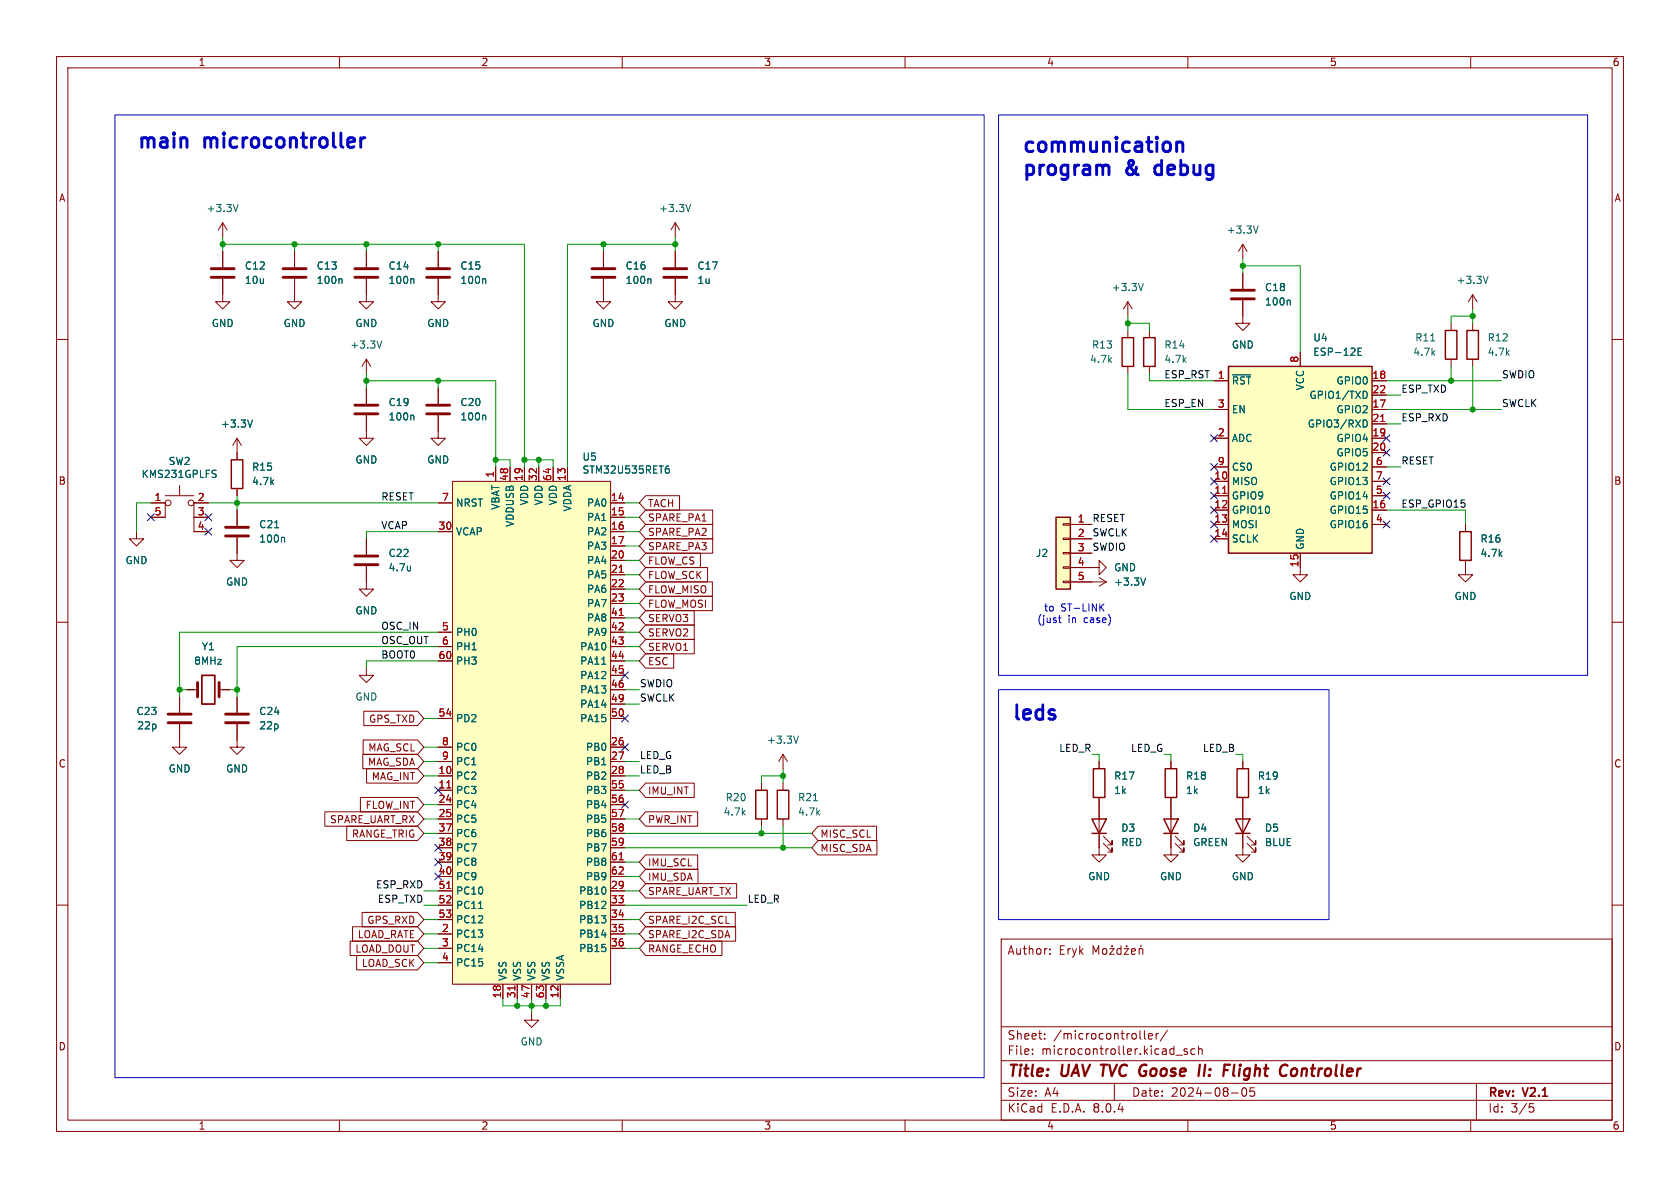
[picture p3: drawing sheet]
<svg xmlns="http://www.w3.org/2000/svg" width="297mm" height="210mm" viewBox="0 0 297 210" stroke-linecap="round" stroke-linejoin="round" font-family="sans-serif">
<g fill="none" stroke="#840000" stroke-width=".18">
<path d="M10 10h277v190h-277zM12 12h273v186h-273zM60 10v2M110 10v2M160 10v2M210 10v2M260 10v2M119.4 39.4v2.5M119.4 39.4l-.8 1.2M119.4 39.4l.7 1.2M10 60h2M119.4 49.3v4h1.2l-1.2 1.3-1.3-1.3h1.3"/>
<path d="M119.4 44.5v2.7M285 60h2M64.8 73.4v4.1h1.2l-1.2 1.2-1.3-1.2h1.3M64.8 63.5l-.8 1.3M64.8 63.5v2.5M64.8 68.6v2.8M64.8 63.5l.7 1.3M77.5 73.4v4.1h1.2l-1.2 1.2-1.3-1.2h1.3M77.5 68.6v2.8M24.1 94v1.3h1.3l-1.3 1.2-1.2-1.2h1.2M10 110h2M285 110h2"/>
<path d="M41.9 123.2v2.8M41.9 128v2.8M134.6 138.4v1.3M138.4 133.4v2.5M138.4 138.4v1.3M138.4 133.4l-.7 1.2M138.4 133.4l.8 1.2M194.3 134.6v1.3M207 134.6v1.3M219.7 134.6v1.3M10 160h2M134.6 144.8v1.3"/>
<path d="M138.4 144.8v1.3M194.3 141v10.1h1.3l-1.3 1.3-1.3-1.3h1.3M195.1 149.1l1.5 1.5v-.7v.7h-.8M195.1 147.8l1.5 1.6v-.8v.8h-.8M207 141v10.1h1.3l-1.3 1.3-1.3-1.3h1.3M207.8 149.1l1.5 1.5v-.7v.7h-.8M207.8 147.8l1.5 1.6v-.8v.8h-.8M219.7 141v10.1h1.3l-1.3 1.3-1.3-1.3h1.3M220.5 149.1l1.5 1.5v-.7v.7h-.8M220.5 147.8l1.5 1.6v-.8v.8h-.8M285 160h2M177 166h108v32h-108z"/>
<path d="M185.6 168.6v.1M185.6 167.8v.1M193.2 168.7v-1.5l.5 1.1 .5-1.1v1.5M195 167.8l.4-.1 .3 .3v.4l-.3 .3-.4-.1-.1-.2v-.4zM196.2 167.7h.8l-.8 1h.8M196.6 167.2v.1M198.2 167.8l-.5-.1-.2 .3v.4l.1 .2h.6M198.2 167.2v1.5M198.7 167.7h.8l-.8 1h.8M199.2 167.2v.1M200 168.2l.7-.1v-.3l-.5-.1-.2 .2 .1 .7h.6M201.4 167.8l.2-.1 .4 .1v.9"/>
<path d="M201.4 167.7v1M201.8 167.1l-.2 .2M60 198v2M110 198v2M160 198v2M177 194.5h108M177 191.5h108M177 187.5h108M177 181.5h108M182.5 186.3v.1M182.5 185.5v.1M184.7 183.6v.1"/>
<path d="M184.7 182.8v.1M197 191.5v3M202.3 182.2v1.3l.2 .2M203 183.2l.7-.1v-.3l-.5-.1-.2 .2 .1 .7h.6M204.4 182.7v1M204.8 182.7l-.3 .1-.1 .2M206.4 182.1l-1.3 2M207.9 186.5h1.1M209.9 185.5l-.4-.1-.2 .2 .1 .2 .5 .2v.3h-.6M210 198v2M211.2 185.5l-.4-.1-.3 .3v.4l.2 .2h.5M211.9 185.5l.2-.1 .4 .1v.9"/>
<path d="M211.9 184.9v1.5M217.7 193.2h1.2M219.7 192.4a.81 .81 0 0 0 .3 1.4l.2-.1 .2-.5-.2-.8M221 192.3v.7l.2-.1h.5l.1 .6-.3 .3-.5-.1M260 198v2M261 191.5v6.5M270.4 195.1h.7M270.5 195.7h.4l.3 .3-.2 .5-.5 .1"/>
</g>
<path d="M213.1 188.2l-.3 2M218.2 188.2l-.2 1.7 .3 .3M228.3 189.3a.55 .55 0 0 1 .5-.4 .55 .55 0 0 1 .5 .4v.5a.57 .57 0 0 1-1 .2" fill="none" stroke="#840000" stroke-width=".4"/>
<path d="M133.6 139.7h2v5.1h-2zM137.4 139.7h2v5.1h-2zM193.3 135.9h2v5.1h-2zM206 135.9h2v5.1h-2zM218.7 135.9h2v5.1h-2zM193 144.8h2.6l-1.3 2.5zM193 147.3h2.6M205.7 144.8h2.6l-1.3 2.5zM205.7 147.3h2.6M218.4 144.8h2.6l-1.3 2.5zM218.4 147.3h2.6" fill="none" stroke="#840000" stroke-width=".25"/>
<path d="M122.1 36.1l-.4 1.3M67.5 60.3l-.4 1.2M73 73.4l.2 .2v.6M85.7 73.4l.2 .2v.6M141.2 130.1l-.5 1.3M143.8 141.5h.7" fill="none" stroke="#006464" stroke-width=".18"/>
<path d="M117.3 49h4.1M117.3 47.5h4.1M62.7 73.2h4.1M62.7 71.6h4.1M75.4 73.2h4.1M75.4 71.6h4.1M39.9 127.8h4M39.9 126.2h4" fill="none" stroke="#840000" stroke-width=".51"/>
<path d="M80 85.1h27.9v88.9h-27.9z" fill="#ffffc2"/>
<g fill="none" stroke="#840000" stroke-width=".18">
<path d="M39.4 39.4l-.8 1.2M39.4 39.4v2.5M39.4 39.4l.7 1.2M39.4 49.3v4h1.2l-1.2 1.3-1.3-1.3h1.3M39.4 44.5v2.7M52.1 49.3v4h1.2l-1.2 1.3-1.3-1.3h1.3M52.1 44.5v2.7M64.8 49.3v4h1.2l-1.2 1.3-1.3-1.3h1.3M64.8 44.5v2.7M106.7 52.1v1.2h1.2l-1.2 1.3-1.3-1.3h1.3M256.5 57.2v1.2M260.3 52.1l-.7 1.2"/>
<path d="M260.3 52.1v2.5M260.3 57.2v1.2M260.3 52.1l.8 1.2M41.9 77.5v3.8M41.9 77.5l-.8 1.2M41.9 77.5l.8 1.2M256.5 63.5v1.3M260.3 63.5v1.3M26.7 88.9h2.5v2.5h-2.5M29.2 87.6h5.1M31.7 85.9v1.7M34.3 91.4h2.5"/>
<path d="M36.8 88.9h-2.5v5.1h2.5M41.9 95v4.1h1.3l-1.3 1.2-1.3-1.2h1.3M41.9 86.4v1.2M41.9 90.2v2.8M64.8 95.3v2.7M77.5 88.9h2.5M77.5 94h2.5M80 85.1h27.9v88.9h-27.9zM87.6 82.6v2.5M90.2 82.6v2.5M92.7 82.6v2.5M95.2 82.6v2.5"/>
<path d="M97.8 82.6v2.5M100.3 82.6v2.5M107.9 88.9h2.6M107.9 91.4h2.6M107.9 94h2.6M107.9 96.5h2.6M107.9 99.1h2.6M64.8 100.1v4h1.2l-1.2 1.3-1.3-1.3h1.3M64.8 118.1v1.3h1.2l-1.2 1.3-1.3-1.3h1.3M77.5 111.8h2.5M77.5 114.3h2.5M77.5 116.8h2.5"/>
<path d="M107.9 101.6h2.6M107.9 104.1h2.6M107.9 106.7h2.6M107.9 109.2h2.6M107.9 111.8h2.6M107.9 114.3h2.6M107.9 116.8h2.6M107.9 119.4h2.6M33 121.9h1.9M38.7 121.9h1.9M77.5 137.2h2.5M77.5 139.7h2.5"/>
<path d="M77.5 132.1h2.5M77.5 134.6h2.5M77.5 127h2.5M107.9 137.2h2.6M107.9 139.7h2.6M107.9 132.1h2.6M107.9 134.6h2.6M107.9 121.9h2.6M107.9 124.5h2.6M107.9 127h2.6M77.5 142.2h2.5M77.5 144.8h2.5"/>
<path d="M77.5 157.5h2.5M77.5 147.3h2.5M77.5 149.9h2.5M77.5 152.4h2.5M77.5 154.9h2.5M107.9 142.2h2.6M107.9 144.8h2.6M107.9 157.5h2.6M107.9 147.3h2.6M107.9 149.9h2.6M107.9 152.4h2.6M107.9 154.9h2.6"/>
<path d="M77.5 165.1h2.5M77.5 167.6h2.5M77.5 160h2.5M77.5 162.6h2.5M77.5 170.2h2.5M88.9 174v2.5M91.4 174v2.5M94 179.1v1.2h1.2l-1.2 1.3-1.3-1.3h1.3M94 174v2.5M96.5 174v2.5M99.1 174v2.5M107.9 165.1h2.6"/>
<path d="M107.9 167.6h2.6M107.9 160h2.6M107.9 162.6h2.6"/>
<circle cx="29.7" cy="88.9" r=".51"/>
<circle cx="33.8" cy="88.9" r=".51"/>
</g>
<path d="M109.5 101.2h.7M109.5 108.8h.7M79 139.3h.7M79 157.1h.7M109.5 152h.7M91 174.3v.7" fill="none" stroke="#a90000" stroke-width=".18"/>
<g fill="none" stroke="#006464" stroke-width=".18">
<path d="M42.1 36.1l-.4 1.3M60.3 49.3l.2 .1v.7M73 49.3l.2 .1v.7M263.1 48.8l-.5 1.3M44.6 74.2l-.4 1.3M252.9 60.3h.7M38 83.8l.2 .2-.2 .4M38 83.1l.2 .1M48.6 93.3h.7M50.1 95l.2 .2v.6M117.9 82.9h.3l.1 .2v.4l-.4 .1M118.2 82.4h-.3"/>
<path d="M72.6 100.1v.8M72.6 100.8h-.1M106.4 117.4h.7M84.6 160.6h.7"/>
</g>
<path d="M37.3 49h4.1M37.3 47.5h4.1M50 49h4.1M50 47.5h4.1M62.7 49h4.1M62.7 47.5h4.1M39.9 94.7h4M39.9 93.2h4M62.7 99.8h4.1M62.7 98.3h4.1M34.9 120.7v2.5M38.7 120.7v2.5" fill="none" stroke="#840000" stroke-width=".51"/>
<path d="M35.7 119.4h2.3v5.1h-2.3z" fill="none" stroke="#840000" stroke-width=".3"/>
<path d="M255.5 58.4h2.1v5.1h-2.1zM259.3 58.4h2.1v5.1h-2.1zM40.9 81.3h2v5.1h-2z" fill="none" stroke="#840000" stroke-width=".25"/>
<path d="M217.2 64.8h25.4v33h-25.4z" fill="#ffffc2"/>
<path d="M198.4 59.7h2v5.1h-2zM217.2 64.8h25.4v33h-25.4zM258.1 94h2v5.1h-2z" fill="none" stroke="#840000" stroke-width=".25"/>
<g fill="none" stroke="#840000" stroke-width=".18">
<path d="M77.5 49.3v4h1.2l-1.2 1.3-1.3-1.3h1.3M77.5 44.5v2.7M106.7 44.5v2.7M106.7 49.3v2.8M199.4 53.3v2.6M199.4 58.4v1.3M199.4 53.3l-.8 1.3M199.4 53.3l.8 1.3M199.4 64.8v1.2M214.6 67.3h2.6M214.6 72.4h2.6M214.6 77.5h2.6"/>
<path d="M229.9 62.2v2.6M242.6 67.3h2.5M242.6 72.4h2.5M242.6 77.5h2.5M242.6 74.9h2.5M242.6 69.9h2.5M214.6 85.1h2.6M214.6 87.6h2.6M214.6 90.2h2.6M214.6 92.7h2.6M214.6 95.3h2.6M214.6 82.6h2.6"/>
<path d="M229.9 97.8v3.8h1.2l-1.2 1.3-1.3-1.3h1.3M242.6 85.1h2.5M242.6 87.6h2.5M242.6 90.2h2.5M242.6 92.7h2.5M242.6 80h2.5M242.6 82.6h2.5M259.1 99.1v2.5h1.2l-1.2 1.3-1.3-1.3h1.3M259.1 92.7v1.3M31.7 123.2v2.8M31.7 128v2.8M41.9 130.8v1.3h1.3l-1.3 1.3-1.3-1.3h1.3"/>
</g>
<path d="M85.7 49.3l.2 .1v.7M114.9 49.3l.2 .1v.7M202.1 50.1l-.4 1.3M217.9 66.3h3.2M240.1 62.1h.4M240.7 61.5h-.6v1.3h.6M241 74.2a.64 .64 0 0 1 .7 .7 .64 .64 0 0 1-.7 .6M241.3 69.2a.68 .68 0 0 1 .4 .6 .68 .68 0 0 1-.4 .6" fill="none" stroke="#006464" stroke-width=".18"/>
<path d="M244.1 74.5h.7M216.1 87.2h.8" fill="none" stroke="#a90000" stroke-width=".18"/>
<path d="M75.4 49h4.1M75.4 47.5h4.1M104.6 49h4.1M104.6 47.5h4.1M29.7 127.8h4.1M29.7 126.2h4.1" fill="none" stroke="#840000" stroke-width=".51"/>
<path d="M186.7 91.4h2.5v12.7h-2.5z" fill="#ffffc2"/>
<g fill="none" stroke="#840000" stroke-width=".18">
<path d="M39.4 44.5v2.7M39.4 49.3v2.8M52.1 44.5v2.7M52.1 49.3v2.8M64.8 44.5v2.7M64.8 49.3v2.8M77.5 44.5v2.7M77.5 49.3v2.8M106.7 44.5v2.7M106.7 49.3v2.8M119.4 44.5v2.7M119.4 49.3v2.8"/>
<path d="M203.2 58.4v1.3M219.7 53.1v4.1h1.3l-1.3 1.2-1.3-1.2h1.3M219.7 43.2v2.5M219.7 48.3v2.8M219.7 43.2l-.8 1.3M219.7 43.2l.8 1.3M64.8 68.6v2.8M64.8 73.4v2.8M77.5 68.6v2.8M77.5 73.4v2.8M203.2 64.8v1.2M214.6 67.3h2.6"/>
<path d="M214.6 72.4h2.6M214.6 77.5h2.6M229.9 62.2v2.6M242.6 67.3h2.5M242.6 72.4h2.5M242.6 77.5h2.5M242.6 74.9h2.5M242.6 69.9h2.5M26.7 88.9h2.5M26.7 91.4h2.5M34.3 88.9h2.5M34.3 91.4h2.5"/>
<path d="M34.3 94h2.5M41.9 80v1.3M41.9 86.4v1.2M41.9 90.2v2.8M41.9 95v2.8M64.8 95.3v2.7M77.5 88.9h2.5M77.5 94h2.5M87.6 82.6v2.5M90.2 82.6v2.5M92.7 82.6v2.5M95.2 82.6v2.5"/>
<path d="M97.8 82.6v2.5M100.3 82.6v2.5M107.9 88.9h2.6M107.9 91.4h2.6M107.9 94h2.6M107.9 96.5h2.6M107.9 99.1h2.6M114.1 97.8h9.7v2.5h-9.7l-1.1-1.2zM114.1 95.2h11.9v2.6h-11.9l-1.1-1.3zM114.1 90.2h11.9v2.5h-11.9l-1.1-1.3zM114.1 92.7h11.9v2.6h-11.9l-1.1-1.3zM114.1 87.6h6v2.6h-6l-1.1-1.3z"/>
<path d="M188 97.7h1.2v.2h-1.2zM188 95.1h1.2v.3h-1.2zM188 92.6h1.2v.2h-1.2zM189.2 92.7h3.8M189.2 95.3h3.8M189.2 97.8h3.8M214.6 92.7h2.6M214.6 95.3h2.6M214.6 85.1h2.6M214.6 87.6h2.6M214.6 90.2h2.6M214.6 82.6h2.6"/>
<path d="M229.9 97.8v2.5M242.6 92.7h2.5M242.6 85.1h2.5M242.6 87.6h2.5M242.6 90.2h2.5M242.6 80h2.5M242.6 82.6h2.5M259.1 92.7v1.3M259.1 99.1v1.2M64.8 100.1v2.8M77.5 111.8h2.5M77.5 114.3h2.5"/>
<path d="M77.5 116.8h2.5M107.9 101.6h2.6M107.9 104.1h2.6M107.9 106.7h2.6M107.9 109.2h2.6M107.9 111.8h2.6M107.9 114.3h2.6M107.9 116.8h2.6M107.9 119.4h2.6M114.1 107.9h8.6v2.6h-8.6l-1.1-1.3zM114.1 100.3h11v2.6h-11l-1.1-1.3zM114.1 102.9h11.8v2.5h-11.8l-1.1-1.3z"/>
<path d="M114.1 110.5h8.6v2.5h-8.6l-1.1-1.2zM114.1 105.4h11.8v2.6h-11.8l-1.1-1.3zM114.1 115.6h5v2.5h-5l-1.1-1.3zM114.1 113h8.6v2.6h-8.6l-1.1-1.3zM188 102.7h1.2v.3h-1.2zM188 100.2h1.2v.3h-1.2zM189.2 100.3h5.1v1.3l1.3-1.3-1.3-1.2v1.2M189.2 102.9h6.4M194.3 102.1l1.3 .8M195.6 102.9l-1.3 .7M31.7 128v4.1h1.3l-1.3 1.3-1.2-1.3h1.2M31.7 123.2v2.8"/>
<path d="M33 121.9h1.3M39.4 121.9h1.2M41.9 123.2v2.8M41.9 128v2.8M64.1 133.3h9.7l1.1 1.3-1.1 1.3h-9.7zM64.2 130.8h9.6l1.1 1.3-1.1 1.3h-9.6zM64.3 125.7h9.5l1.1 1.3-1.1 1.3h-9.5zM64.8 135.9h9l1.1 1.3-1.1 1.2h-9zM77.5 137.2h2.5M77.5 139.7h2.5M77.5 132.1h2.5M77.5 134.6h2.5"/>
<path d="M77.5 127h2.5M107.9 137.2h2.6M107.9 139.7h2.6M107.9 132.1h2.6M107.9 134.6h2.6M107.9 121.9h2.6M107.9 124.5h2.6M107.9 127h2.6M114.1 138.4h8.6v2.6h-8.6l-1.1-1.3zM194.3 134.6v1.3M207 134.6v1.3M219.7 134.6v1.3"/>
<path d="M57.4 143.5h16.4l1.1 1.3-1.1 1.3h-16.4zM61.3 146h12.5l1.1 1.3-1.1 1.3h-12.5zM63.7 141h10.1l1.1 1.2-1.1 1.3h-10.1zM77.5 142.2h2.5M77.5 144.8h2.5M77.5 157.5h2.5M77.5 147.3h2.5M77.5 149.9h2.5M77.5 152.4h2.5M77.5 154.9h2.5M107.9 142.2h2.6M107.9 144.8h2.6"/>
<path d="M107.9 157.5h2.6M107.9 147.3h2.6M107.9 149.9h2.6M107.9 152.4h2.6M107.9 154.9h2.6M114.1 156.2h16.1v2.6h-16.1l-1.1-1.3zM114.1 143.5h9.2v2.6h-9.2l-1.1-1.3zM114.1 153.7h9.3v2.5h-9.3l-1.1-1.3zM114.1 151.1h9.2v2.6h-9.2l-1.1-1.3zM144.6 148.6h10.4v2.5h-10.4l-1.1-1.2zM144.6 146h10.4v2.6h-10.4l-1.1-1.3zM194.3 141v3.8"/>
<path d="M194.3 147.3v2.6M207 141v3.8M207 147.3v2.6M219.7 141v3.8M219.7 147.3v2.6M61.9 166.4h11.9l1.1 1.2-1.1 1.3h-11.9zM62.3 163.8h11.5l1.1 1.3-1.1 1.3h-11.5zM63.1 168.9h10.7l1.1 1.3-1.1 1.3h-10.7zM64 161.3h9.8l1.1 1.3-1.1 1.2h-9.8zM77.5 165.1h2.5M77.5 167.6h2.5M77.5 160h2.5"/>
<path d="M77.5 162.6h2.5M77.5 170.2h2.5M88.9 174v2.5M91.4 174v2.5M94 174v2.5M96.5 174v2.5M99.1 174v2.5M107.9 165.1h2.6M107.9 167.6h2.6M107.9 160h2.6M107.9 162.6h2.6M114.1 166.4h13.5v2.5h-13.5l-1.1-1.3z"/>
<path d="M114.1 163.8h16v2.6h-16l-1.1-1.3zM114.1 161.3h15.9v2.5h-15.9l-1.1-1.2z"/>
</g>
<path d="M202.2 59.7h2v5.1h-2zM186.7 91.4h2.5v12.7h-2.5z" fill="none" stroke="#840000" stroke-width=".25"/>
<g fill="none" stroke="#006464" stroke-width=".18">
<path d="M222.4 39.9l-.4 1.3M60.3 49.3l.2 .1v.7M73 49.3l.2 .1v.7M85.7 49.3l.2 .1v.7M114.9 49.3l.2 .1v.7M227.9 53.1l.2 .2v.6M44.6 74.2l-.4 1.3M73 73.4l.2 .2v.6M85.7 73.4l.2 .2v.6M217.9 66.3h3.2M240.1 62.1h.4M240.7 61.5h-.6v1.3h.6"/>
<path d="M241 74.2a.64 .64 0 0 1 .7 .7 .64 .64 0 0 1-.7 .6M241.3 69.2a.68 .68 0 0 1 .4 .6 .68 .68 0 0 1-.4 .6M38 83.8l.2 .2-.2 .4M38 83.1l.2 .1M48.6 93.3h.7M50.1 95l.2 .2v.6M117.9 82.9h.3l.1 .2v.4l-.4 .1M118.2 82.4h-.3M72.6 100.1v.8M72.6 100.8h-.1M106.4 117.4h.7M202.5 102.2l-.4 1.2"/>
<path d="M84.6 160.6h.7"/>
</g>
<path d="M217.7 52.8h4M217.7 51.3h4" fill="none" stroke="#840000" stroke-width=".51"/>
<path d="M20.3 20.3h153.7v170.2h-153.7zM176.5 20.3h104.2v99.1h-104.2zM187.1 109.2h.5M187.3 108.8v1.1l.3 .2M194.6 107.3l.6 .7M195.2 106.7l-.8 .8M176.5 121.9h58.4v40.7h-58.4z" fill="none" stroke="#0000c2" stroke-width=".18"/>
<path d="M63.8 24.4v1.6M64.5 24.4a.65 .65 0 0 0-.7 .4M195.9 29.3l.1 .3v1.3M204.3 29.4l-.1 .3v.7l.1 .2M208 25.1v1.7M208 25.3a.63 .63 0 0 1 1.1 .2v1.3" fill="none" stroke="#0000c2" stroke-width=".51"/>
<g fill="none" stroke="#009600" stroke-width=".18">
<path d="M39.4 43.2h53.3v39.4M39.4 41.9v2.6M52.1 43.2v1.3M64.8 43.2v1.3M77.5 43.2v1.3M106.7 43.2v1.3M119.4 43.2h-19.1v39.4M119.4 41.9v2.6M199.4 55.9v2.5M199.4 57.2h3.8v1.2M219.7 47h10.2v15.2M219.7 45.7v2.6"/>
<path d="M260.3 55.9h-3.8v1.3M260.3 54.6v2.6M64.8 66v2.6M64.8 67.3h22.8v15.3M77.5 67.3v1.3M199.4 66v6.4h15.2M203.2 66v1.3h11.4M245.1 72.4h20.3M245.1 67.3h20.3M245.1 69.9h2.5M245.1 74.9h2.5M256.5 64.8v2.5"/>
<path d="M260.3 64.8v7.6M26.7 88.9h-2.6v5.1M36.8 88.9h40.7M41.9 87.6v2.6M77.5 94h-12.7v1.3M87.6 81.3h2.6v1.3M92.7 81.3h5.1v1.3M95.2 81.3v1.3M110.5 94h2.5M110.5 88.9h2.5M110.5 96.5h2.5M110.5 99.1h2.5"/>
<path d="M110.5 91.4h2.5M245.1 90.2h14v2.5M245.1 82.6h2.5M77.5 114.3h-35.6v8.9M77.5 116.8h-12.7v1.3M77.5 111.8h-45.8v11.4M110.5 114.3h2.5M110.5 111.8h2.5M110.5 116.8h2.5M110.5 101.6h2.5M110.5 109.2h2.5M110.5 106.7h2.5"/>
<path d="M110.5 104.1h2.5M31.7 121.9h1.3M40.6 121.9h1.3M74.9 137.2h2.6M74.9 132.1h2.6M74.9 127h2.6M74.9 134.6h2.6M110.5 139.7h2.5M110.5 137.2h2.5M110.5 134.6h2.5M110.5 121.9h2.5M110.5 124.5h2.5"/>
<path d="M138.4 137.2h-3.8v1.2M138.4 135.9v2.5M193 133.4h1.3v1.2M205.7 133.4h1.3v1.2M218.4 133.4h1.3v1.2M74.9 157.5h2.6M74.9 142.2h2.6M74.9 144.8h2.6M74.9 147.3h2.6M110.5 157.5h2.5M110.5 154.9h2.5M110.5 152.4h2.5"/>
<path d="M110.5 144.8h2.5M110.5 147.3h33M110.5 149.9h33M134.6 146.1v1.2M138.4 146.1v3.8M74.9 165.1h2.6M74.9 167.6h2.6M74.9 162.6h2.6M74.9 160h2.6M74.9 170.2h2.6M88.9 176.5v1.3h10.2v-1.3M91.4 176.5v1.3"/>
<path d="M94 176.5v2.6M96.5 176.5v1.3M110.5 165.1h2.5M110.5 167.6h2.5M110.5 162.6h2.5M110.5 160h21.6"/>
</g>
<g fill="none" stroke="#000084" stroke-width=".18">
<path d="M214 76.9l1.2 1.2M215.2 76.9l-1.2 1.2M244.5 79.4l1.2 1.2M244.5 76.9l1.2 1.2M245.7 79.4l-1.2 1.2M245.7 76.9l-1.2 1.2M26.1 90.8l1.2 1.2M27.3 90.8l-1.2 1.2M36.2 90.8l1.2 1.2M36.2 93.4l1.2 1.2M37.4 90.8l-1.2 1.2M37.4 93.4l-1.2 1.2"/>
<path d="M214 89.6l1.2 1.2M214 87l1.2 1.2M214 92.1l1.2 1.2M214 94.6l1.2 1.3M214 84.5l1.2 1.2M214 81.9l1.2 1.3M215.2 89.6l-1.2 1.2M215.2 87l-1.2 1.2M215.2 92.1l-1.2 1.2M215.2 94.6l-1.2 1.3M215.2 84.5l-1.2 1.2M215.2 81.9l-1.2 1.3"/>
<path d="M244.5 87l1.2 1.2M244.5 92.1l1.2 1.2M244.5 84.5l1.2 1.2M245.7 87l-1.2 1.2M245.7 92.1l-1.2 1.2M245.7 84.5l-1.2 1.2M109.9 118.8l1.2 1.2M111.1 118.8l-1.2 1.2M76.9 139.1l1.2 1.2M78.1 139.1l-1.2 1.2M109.9 126.4l1.2 1.2M109.9 131.5l1.2 1.2"/>
<path d="M111.1 126.4l-1.2 1.2M111.1 131.5l-1.2 1.2M76.9 149.3l1.2 1.2M76.9 151.8l1.2 1.2M76.9 154.3l1.2 1.2M78.1 149.3l-1.2 1.2M78.1 151.8l-1.2 1.2M78.1 154.3l-1.2 1.2M109.9 141.6l1.2 1.2M111.1 141.6l-1.2 1.2"/>
</g>
<path d="M244.1 74.5h.7M216.1 87.2h.8M109.5 101.2h.7M109.5 108.8h.7M79 139.3h.7M79 157.1h.7M109.5 152h.7M91 174.3v.7" fill="none" stroke="#a90000" stroke-width=".18"/>
<g fill="#009600" stroke="#009600" stroke-width=".18">
<circle cx="219.7" cy="47" r=".46"/>
<circle cx="199.4" cy="57.2" r=".46"/>
<circle cx="138.4" cy="137.2" r=".46"/>
<circle cx="134.6" cy="147.3" r=".46"/>
<circle cx="138.4" cy="149.9" r=".46"/>
<circle cx="256.5" cy="67.3" r=".46"/>
<circle cx="260.3" cy="72.4" r=".46"/>
<circle cx="260.3" cy="55.9" r=".46"/>
<circle cx="52.1" cy="43.2" r=".46"/>
<circle cx="31.7" cy="121.9" r=".46"/>
<circle cx="41.9" cy="121.9" r=".46"/>
<circle cx="41.9" cy="88.9" r=".46"/>
<circle cx="39.4" cy="43.2" r=".46"/>
<circle cx="77.5" cy="67.3" r=".46"/>
<circle cx="77.5" cy="43.2" r=".46"/>
<circle cx="64.8" cy="43.2" r=".46"/>
<circle cx="64.8" cy="67.3" r=".46"/>
<circle cx="95.2" cy="81.3" r=".46"/>
<circle cx="92.7" cy="81.3" r=".46"/>
<circle cx="87.6" cy="81.3" r=".46"/>
<circle cx="106.7" cy="43.2" r=".46"/>
<circle cx="119.4" cy="43.2" r=".46"/>
<circle cx="94" cy="177.8" r=".46"/>
<circle cx="96.5" cy="177.8" r=".46"/>
<circle cx="91.4" cy="177.8" r=".46"/>
</g>
<g font-size="3.5" fill="#0000c2">
<text x="24.1" y="26.9">main</text>
<text x="36.3" y="26.9">microcontroller</text>
<text x="180.6" y="27.7">communication</text>
<text x="180.6" y="31.8">program</text>
<text x="199.3" y="31.8">&amp;</text>
<text x="205.4" y="31.8">debug</text>
<text x="178.8" y="128">leds</text>
</g>
<g font-size="2.8" fill="#840000">
<text x="178" y="190.9">Title:</text>
<text x="187.7" y="190.9">UAV TVC Goose</text>
<text x="214.3" y="190.9">II:</text>
<text x="219.5" y="190.9">Flight</text>
<text x="230.3" y="190.9">Controller</text>
</g>
<g font-size="2.1" fill="#840000">
<text x="178" y="169">Author:</text>
<text x="187.2" y="169">Eryk</text>
<text x="178" y="184">Sheet:</text>
<text x="186.2" y="184">/microcontroller/</text>
<text x="178" y="186.7">File:</text>
<text x="184.1" y="186.7">microcontroller.kicad_sch</text>
<text x="178" y="196.9">KiCad</text>
<text x="178" y="194.1">Size:</text>
<text x="184.7" y="194.1">A4</text>
<text x="185.7" y="196.9">E.D.A.</text>
<text x="193.3" y="196.9">8.0.4</text>
<text x="200" y="194.1">Date:</text>
<text x="207" y="194.1">2024-08-05</text>
<text x="263" y="194.3">Rev:</text>
<text x="263" y="196.9">Id:</text>
<text x="267.1" y="196.9">3/5</text>
<text x="269.4" y="194.3">V2.1</text>
</g>
<g font-size="1.8" fill="#840000">
<text x="35" y="11.9">1</text>
<text x="85" y="11.9">2</text>
<text x="135" y="11.9">3</text>
<text x="185" y="11.9">4</text>
<text x="235" y="11.9">5</text>
<text x="285" y="11.9">6</text>
<text x="10.3" y="35.9">A</text>
<text x="285.3" y="35.9">A</text>
<text x="10.3" y="85.9">B</text>
<text x="114.5" y="89.9">TACH</text>
<text x="285.3" y="85.9">B</text>
<text x="114.5" y="92.4">SPARE_PA1</text>
<text x="114.5" y="94.9">SPARE_PA2</text>
<text x="114.5" y="100">FLOW_CS</text>
<text x="114.5" y="97.5">SPARE_PA3</text>
<text x="114.5" y="102.6">FLOW_SCK</text>
<text x="114.5" y="105.1">FLOW_MISO</text>
<text x="114.5" y="107.6">FLOW_MOSI</text>
<text x="114.5" y="110.2">SERVO3</text>
<text x="114.5" y="112.7">SERVO2</text>
<text x="114.5" y="117.8">ESC</text>
<text x="114.5" y="115.3">SERVO1</text>
<text x="65.1" y="128">GPS_TXD</text>
<text x="10.3" y="135.9">C</text>
<text x="65" y="135.6">MAG_SDA</text>
<text x="65" y="133">MAG_SCL</text>
<text x="285.3" y="135.9">C</text>
<text x="64.5" y="143.2">FLOW_INT</text>
<text x="65.6" y="138.1">MAG_INT</text>
<text x="114.5" y="140.7">IMU_INT</text>
<text x="58.2" y="145.7">SPARE_UART_RX</text>
<text x="62.1" y="148.3">RANGE_TRIG</text>
<text x="114.5" y="145.7">PWR_INT</text>
<text x="144.9" y="148.3">MISC_SCL</text>
<text x="114.5" y="155.9">IMU_SDA</text>
<text x="114.5" y="153.4">IMU_SCL</text>
<text x="144.9" y="150.8">MISC_SDA</text>
<text x="114.5" y="158.4">SPARE_UART_TX</text>
<text x="63.1" y="166.1">LOAD_RATE</text>
<text x="64.8" y="163.5">GPS_RXD</text>
<text x="114.5" y="166.1">SPARE_I2C_SDA</text>
<text x="114.5" y="163.5">SPARE_I2C_SCL</text>
<text x="62.7" y="168.6">LOAD_DOUT</text>
<text x="63.9" y="171.1">LOAD_SCK</text>
<text x="114.5" y="168.6">RANGE_ECHO</text>
<text x="10.3" y="185.9">D</text>
<text x="285.3" y="185.9">D</text>
<text x="35" y="199.9">1</text>
<text x="85" y="199.9">2</text>
<text x="135" y="199.9">3</text>
<text x="185" y="199.9">4</text>
<text x="235" y="199.9">5</text>
<text x="285" y="199.9">6</text>
</g>
<g font-size="1.8" fill="#006464">
<text x="36.4" y="37.7">+3.3V</text>
<text x="116.4" y="37.7">+3.3V</text>
<text x="216.8" y="41.5">+3.3V</text>
<text x="43.2" y="47.9">C12</text>
<text x="55.9" y="47.9">C13</text>
<text x="68.6" y="47.9">C14</text>
<text x="81.3" y="47.9">C15</text>
<text x="110.5" y="47.9">C16</text>
<text x="123.2" y="47.9">C17</text>
<text x="43.2" y="50.4">10u</text>
<text x="55.9" y="50.4">100n</text>
<text x="68.6" y="50.4">100n</text>
<text x="81.3" y="50.4">100n</text>
<text x="110.5" y="50.4">100n</text>
<text x="123.2" y="50.4">1u</text>
<text x="196.4" y="51.7">+3.3V</text>
<text x="223.5" y="51.7">C18</text>
<text x="257.4" y="50.4">+3.3V</text>
<text x="37.3" y="58">GND</text>
<text x="50" y="58">GND</text>
<text x="62.7" y="58">GND</text>
<text x="75.4" y="58">GND</text>
<text x="104.6" y="58">GND</text>
<text x="117.3" y="58">GND</text>
<text x="223.5" y="54.2">100n</text>
<text x="61.8" y="61.8">+3.3V</text>
<text x="192.6" y="64.4">4.7k</text>
<text x="192.9" y="61.8">R13</text>
<text x="205.7" y="64.4">4.7k</text>
<text x="205.7" y="61.8">R14</text>
<text x="217.7" y="61.8">GND</text>
<text x="232.1" y="60.6">U4</text>
<text x="232.1" y="63.1">ESP-12E</text>
<text x="249.7" y="63.1">4.7k</text>
<text x="250.1" y="60.6">R11</text>
<text x="262.9" y="60.6">R12</text>
<text x="262.9" y="63.1">4.7k</text>
<text x="68.6" y="72">C19</text>
<text x="81.3" y="72">C20</text>
<text x="217.7" y="68.2">~{RST}</text>
<text x="230.7" y="69.1" transform="rotate(-90 230.7 69.1)">VCC</text>
<text x="231.4" y="70.7">GPIO1/TXD</text>
<text x="236.2" y="68.2">GPIO0</text>
<text x="39" y="75.8">+3.3V</text>
<text x="68.6" y="74.5">100n</text>
<text x="81.3" y="74.5">100n</text>
<text x="217.7" y="73.3">EN</text>
<text x="231.1" y="75.8">GPIO3/RXD</text>
<text x="236.2" y="73.3">GPIO2</text>
<text x="29.7" y="82.4">SW2</text>
<text x="44.5" y="83.4">R15</text>
<text x="62.7" y="82.1">GND</text>
<text x="75.4" y="82.1">GND</text>
<text x="102.9" y="81.6">U5</text>
<text x="102.9" y="83.9">STM32U535RET6</text>
<text x="217.7" y="78.3">ADC</text>
<text x="217.7" y="83.4">CS0</text>
<text x="235" y="83.4">GPIO12</text>
<text x="236.2" y="78.3">GPIO4</text>
<text x="236.2" y="80.9">GPIO5</text>
<text x="24.9" y="84.7">KMS231GPLFS</text>
<text x="44.5" y="86">4.7k</text>
<text x="80.5" y="89.8">NRST</text>
<text x="93.6" y="89.4" transform="rotate(-90 93.6 89.4)">VDD</text>
<text x="96.1" y="89.4" transform="rotate(-90 96.1 89.4)">VDD</text>
<text x="98.7" y="89.4" transform="rotate(-90 98.7 89.4)">VDD</text>
<text x="103.7" y="89.8">PA0</text>
<text x="217.7" y="86">MISO</text>
<text x="217.7" y="88.5">GPIO9</text>
<text x="235" y="88.5">GPIO14</text>
<text x="235" y="86">GPIO13</text>
<text x="45.7" y="93.6">C21</text>
<text x="80.5" y="94.8">VCAP</text>
<text x="88.5" y="90.2" transform="rotate(-90 88.5 90.2)">VBAT</text>
<text x="91" y="93.2" transform="rotate(-90 91 93.2)">VDDUSB</text>
<text x="101.2" y="90.5" transform="rotate(-90 101.2 90.5)">VDDA</text>
<text x="103.7" y="92.3">PA1</text>
<text x="103.7" y="94.8">PA2</text>
<text x="217.7" y="91">GPIO10</text>
<text x="217.7" y="93.6">MOSI</text>
<text x="235" y="91">GPIO15</text>
<text x="235" y="93.6">GPIO16</text>
<text x="22.1" y="99.9">GND</text>
<text x="45.7" y="96.1">100n</text>
<text x="68.6" y="98.7">C22</text>
<text x="68.6" y="101.2">4.7u</text>
<text x="103.7" y="97.4">PA3</text>
<text x="103.7" y="99.9">PA4</text>
<text x="183" y="98.7">J2</text>
<text x="196.9" y="101.2">GND</text>
<text x="217.7" y="96.1">SCLK</text>
<text x="230.7" y="97.3" transform="rotate(-90 230.7 97.3)">GND</text>
<text x="261.6" y="96.1">R16</text>
<text x="261.6" y="98.7">4.7k</text>
<text x="39.9" y="103.7">GND</text>
<text x="103.7" y="102.5">PA5</text>
<text x="103.7" y="105">PA6</text>
<text x="103.7" y="107.5">PA7</text>
<text x="196.9" y="103.7">+3.3V</text>
<text x="227.8" y="106.3">GND</text>
<text x="257" y="106.3">GND</text>
<text x="62.7" y="108.8">GND</text>
<text x="80.5" y="112.6">PH0</text>
<text x="103.7" y="110.1">PA8</text>
<text x="103.7" y="112.6">PA9</text>
<text x="34.2" y="117.7">8MHz</text>
<text x="35.6" y="115.2">Y1</text>
<text x="80.5" y="115.2">PH1</text>
<text x="80.5" y="117.7">PH3</text>
<text x="102.5" y="115.2">PA10</text>
<text x="102.5" y="117.7">PA11</text>
<text x="62.7" y="124.1">GND</text>
<text x="102.5" y="120.2">PA12</text>
<text x="102.5" y="122.8">PA13</text>
<text x="102.5" y="125.3">PA14</text>
<text x="24" y="126.6">C23</text>
<text x="24.2" y="129.1">22p</text>
<text x="45.7" y="126.6">C24</text>
<text x="45.7" y="129.1">22p</text>
<text x="80.5" y="127.9">PD2</text>
<text x="102.5" y="127.9">PA15</text>
<text x="135.5" y="131.7">+3.3V</text>
<text x="29.7" y="136.8">GND</text>
<text x="39.9" y="136.8">GND</text>
<text x="80.5" y="132.9">PC0</text>
<text x="80.5" y="135.5">PC1</text>
<text x="103.5" y="132.9">PB0</text>
<text x="103.5" y="135.5">PB1</text>
<text x="80.5" y="138">PC2</text>
<text x="80.5" y="140.6">PC3</text>
<text x="80.5" y="143.1">PC4</text>
<text x="103.5" y="138">PB2</text>
<text x="103.5" y="140.6">PB3</text>
<text x="103.5" y="143.1">PB4</text>
<text x="128.2" y="141.8">R20</text>
<text x="141" y="141.8">R21</text>
<text x="196.9" y="138">R17</text>
<text x="196.9" y="140.6">1k</text>
<text x="209.6" y="138">R18</text>
<text x="209.6" y="140.6">1k</text>
<text x="222.3" y="138">R19</text>
<text x="222.3" y="140.6">1k</text>
<text x="80.5" y="145.6">PC5</text>
<text x="80.5" y="148.2">PC6</text>
<text x="103.5" y="145.6">PB5</text>
<text x="103.5" y="148.2">PB6</text>
<text x="127.8" y="144.4">4.7k</text>
<text x="141" y="144.4">4.7k</text>
<text x="198.1" y="147.2">D3</text>
<text x="198.1" y="149.8">RED</text>
<text x="210.8" y="147.2">D4</text>
<text x="210.8" y="149.8">GREEN</text>
<text x="223.5" y="147.2">D5</text>
<text x="223.5" y="149.8">BLUE</text>
<text x="80.5" y="150.7">PC7</text>
<text x="80.5" y="153.3">PC8</text>
<text x="80.5" y="155.8">PC9</text>
<text x="103.5" y="150.7">PB7</text>
<text x="103.5" y="153.3">PB8</text>
<text x="103.5" y="155.8">PB9</text>
<text x="192.3" y="155.8">GND</text>
<text x="205" y="155.8">GND</text>
<text x="217.7" y="155.8">GND</text>
<text x="80.5" y="158.3">PC10</text>
<text x="80.5" y="160.9">PC11</text>
<text x="102.3" y="158.3">PB10</text>
<text x="102.3" y="160.9">PB12</text>
<text x="80.5" y="166">PC13</text>
<text x="80.5" y="163.4">PC12</text>
<text x="102.3" y="163.4">PB13</text>
<text x="102.3" y="166">PB14</text>
<text x="80.5" y="168.5">PC14</text>
<text x="80.5" y="171">PC15</text>
<text x="89.8" y="173.5" transform="rotate(-90 89.8 173.5)">VSS</text>
<text x="92.3" y="173.5" transform="rotate(-90 92.3 173.5)">VSS</text>
<text x="94.8" y="173.5" transform="rotate(-90 94.8 173.5)">VSS</text>
<text x="97.4" y="173.5" transform="rotate(-90 97.4 173.5)">VSS</text>
<text x="99.9" y="173.5" transform="rotate(-90 99.9 173.5)">VSSA</text>
<text x="102.3" y="168.5">PB15</text>
<text x="91.9" y="185">GND</text>
</g>
<g font-size="1.8" fill="#a90000">
<text x="229.6" y="64.2" transform="rotate(-90 229.6 64.2)">8</text>
<text x="215.2" y="67.1">1</text>
<text x="242.5" y="67.1">18</text>
<text x="242.5" y="69.6">22</text>
<text x="215.2" y="77.2">2</text>
<text x="215.2" y="72.1">3</text>
<text x="242.5" y="72.1">17</text>
<text x="242.5" y="77.2">19</text>
<text x="242.5" y="74.7">21</text>
<text x="215.2" y="82.3">9</text>
<text x="242.5" y="79.8">20</text>
<text x="243.1" y="82.3">6</text>
<text x="27.2" y="88.6">1</text>
<text x="34.9" y="88.6">2</text>
<text x="78" y="88.6">7</text>
<text x="87.4" y="84.5" transform="rotate(-90 87.4 84.5)">1</text>
<text x="89.9" y="85.1" transform="rotate(-90 89.9 85.1)">48</text>
<text x="92.5" y="85.1" transform="rotate(-90 92.5 85.1)">19</text>
<text x="95" y="85.1" transform="rotate(-90 95 85.1)">32</text>
<text x="97.5" y="85.1" transform="rotate(-90 97.5 85.1)">64</text>
<text x="100.1" y="85.1" transform="rotate(-90 100.1 85.1)">13</text>
<text x="107.9" y="88.6">14</text>
<text x="214.6" y="84.8">10</text>
<text x="214.6" y="87.4">11</text>
<text x="214.6" y="89.9">12</text>
<text x="242.5" y="89.9">16</text>
<text x="243.1" y="87.4">5</text>
<text x="243.1" y="84.8">7</text>
<text x="27.2" y="91.2">5</text>
<text x="34.9" y="91.2">3</text>
<text x="34.9" y="93.7">4</text>
<text x="77.4" y="93.7">30</text>
<text x="107.9" y="91.2">15</text>
<text x="107.9" y="93.7">16</text>
<text x="190.4" y="92.5">1</text>
<text x="190.4" y="95">2</text>
<text x="214.6" y="92.5">13</text>
<text x="214.6" y="95">14</text>
<text x="243.1" y="92.5">4</text>
<text x="107.9" y="96.3">17</text>
<text x="107.9" y="98.8">20</text>
<text x="107.9" y="101.3">21</text>
<text x="190.4" y="97.5">3</text>
<text x="190.4" y="100.1">4</text>
<text x="229.6" y="100.4" transform="rotate(-90 229.6 100.4)">15</text>
<text x="107.9" y="103.9">22</text>
<text x="107.9" y="106.4">23</text>
<text x="190.4" y="102.6">5</text>
<text x="78" y="111.5">5</text>
<text x="107.9" y="109">41</text>
<text x="107.9" y="111.5">42</text>
<text x="77.4" y="116.6">60</text>
<text x="78" y="114">6</text>
<text x="107.9" y="114">43</text>
<text x="107.9" y="116.6">44</text>
<text x="107.9" y="119.1">45</text>
<text x="107.9" y="121.7">46</text>
<text x="107.9" y="124.2">49</text>
<text x="77.4" y="126.7">54</text>
<text x="78" y="131.8">8</text>
<text x="107.9" y="131.8">26</text>
<text x="107.9" y="126.7">50</text>
<text x="77.4" y="136.9">10</text>
<text x="78" y="134.4">9</text>
<text x="107.9" y="134.4">27</text>
<text x="107.9" y="136.9">28</text>
<text x="77.4" y="139.4">11</text>
<text x="77.4" y="142">24</text>
<text x="107.9" y="139.4">55</text>
<text x="107.9" y="142">56</text>
<text x="77.4" y="144.5">25</text>
<text x="77.4" y="147.1">37</text>
<text x="77.4" y="149.6">38</text>
<text x="107.9" y="144.5">57</text>
<text x="107.9" y="147.1">58</text>
<text x="107.9" y="149.6">59</text>
<text x="77.4" y="152.1">39</text>
<text x="77.4" y="154.7">40</text>
<text x="107.9" y="152.1">61</text>
<text x="107.9" y="154.7">62</text>
<text x="77.4" y="157.2">51</text>
<text x="77.4" y="159.8">52</text>
<text x="107.9" y="157.2">29</text>
<text x="107.9" y="159.8">33</text>
<text x="77.4" y="162.3">53</text>
<text x="78" y="164.8">2</text>
<text x="78" y="167.4">3</text>
<text x="107.9" y="162.3">34</text>
<text x="107.9" y="164.8">35</text>
<text x="107.9" y="167.4">36</text>
<text x="78" y="169.9">4</text>
<text x="88.6" y="176.6" transform="rotate(-90 88.6 176.6)">18</text>
<text x="91.2" y="176.6" transform="rotate(-90 91.2 176.6)">31</text>
<text x="93.7" y="176.6" transform="rotate(-90 93.7 176.6)">47</text>
<text x="96.3" y="176.6" transform="rotate(-90 96.3 176.6)">63</text>
<text x="98.8" y="176.6" transform="rotate(-90 98.8 176.6)">12</text>
</g>
<g font-size="1.8" fill="#0f0f0f">
<text x="205.7" y="67">ESP_RST</text>
<text x="247.6" y="69.5">ESP_TXD</text>
<text x="265.4" y="67">SWDIO</text>
<text x="205.7" y="72">ESP_EN</text>
<text x="247.6" y="74.6">ESP_RXD</text>
<text x="265.4" y="72">SWCLK</text>
<text x="247.6" y="82.2">RESET</text>
<text x="67.3" y="88.6">RESET</text>
<text x="247.6" y="89.8">ESP_GPIO15</text>
<text x="67.3" y="93.6">VCAP</text>
<text x="193" y="92.4">RESET</text>
<text x="193" y="94.9">SWCLK</text>
<text x="193" y="97.4">SWDIO</text>
<text x="67.3" y="114">OSC_OUT</text>
<text x="67.3" y="111.4">OSC_IN</text>
<text x="67.3" y="116.5">BOOT0</text>
<text x="113" y="124.1">SWCLK</text>
<text x="113" y="121.6">SWDIO</text>
<text x="113" y="136.8">LED_B</text>
<text x="113" y="134.3">LED_G</text>
<text x="187.2" y="133">LED_R</text>
<text x="199.9" y="133">LED_G</text>
<text x="212.6" y="133">LED_B</text>
<text x="66.4" y="157.1">ESP_RXD</text>
<text x="66.7" y="159.7">ESP_TXD</text>
<text x="132.1" y="159.7">LED_R</text>
</g>
<g font-size="1.8" fill="#0000c2">
<text x="183.3" y="110.3">(just</text>
<text x="184.5" y="108.3">to</text>
<text x="187.5" y="108.3">ST-LINK</text>
<text x="188.8" y="110.3">in</text>
<text x="191.7" y="110.3">case)</text>
</g>
</svg>
